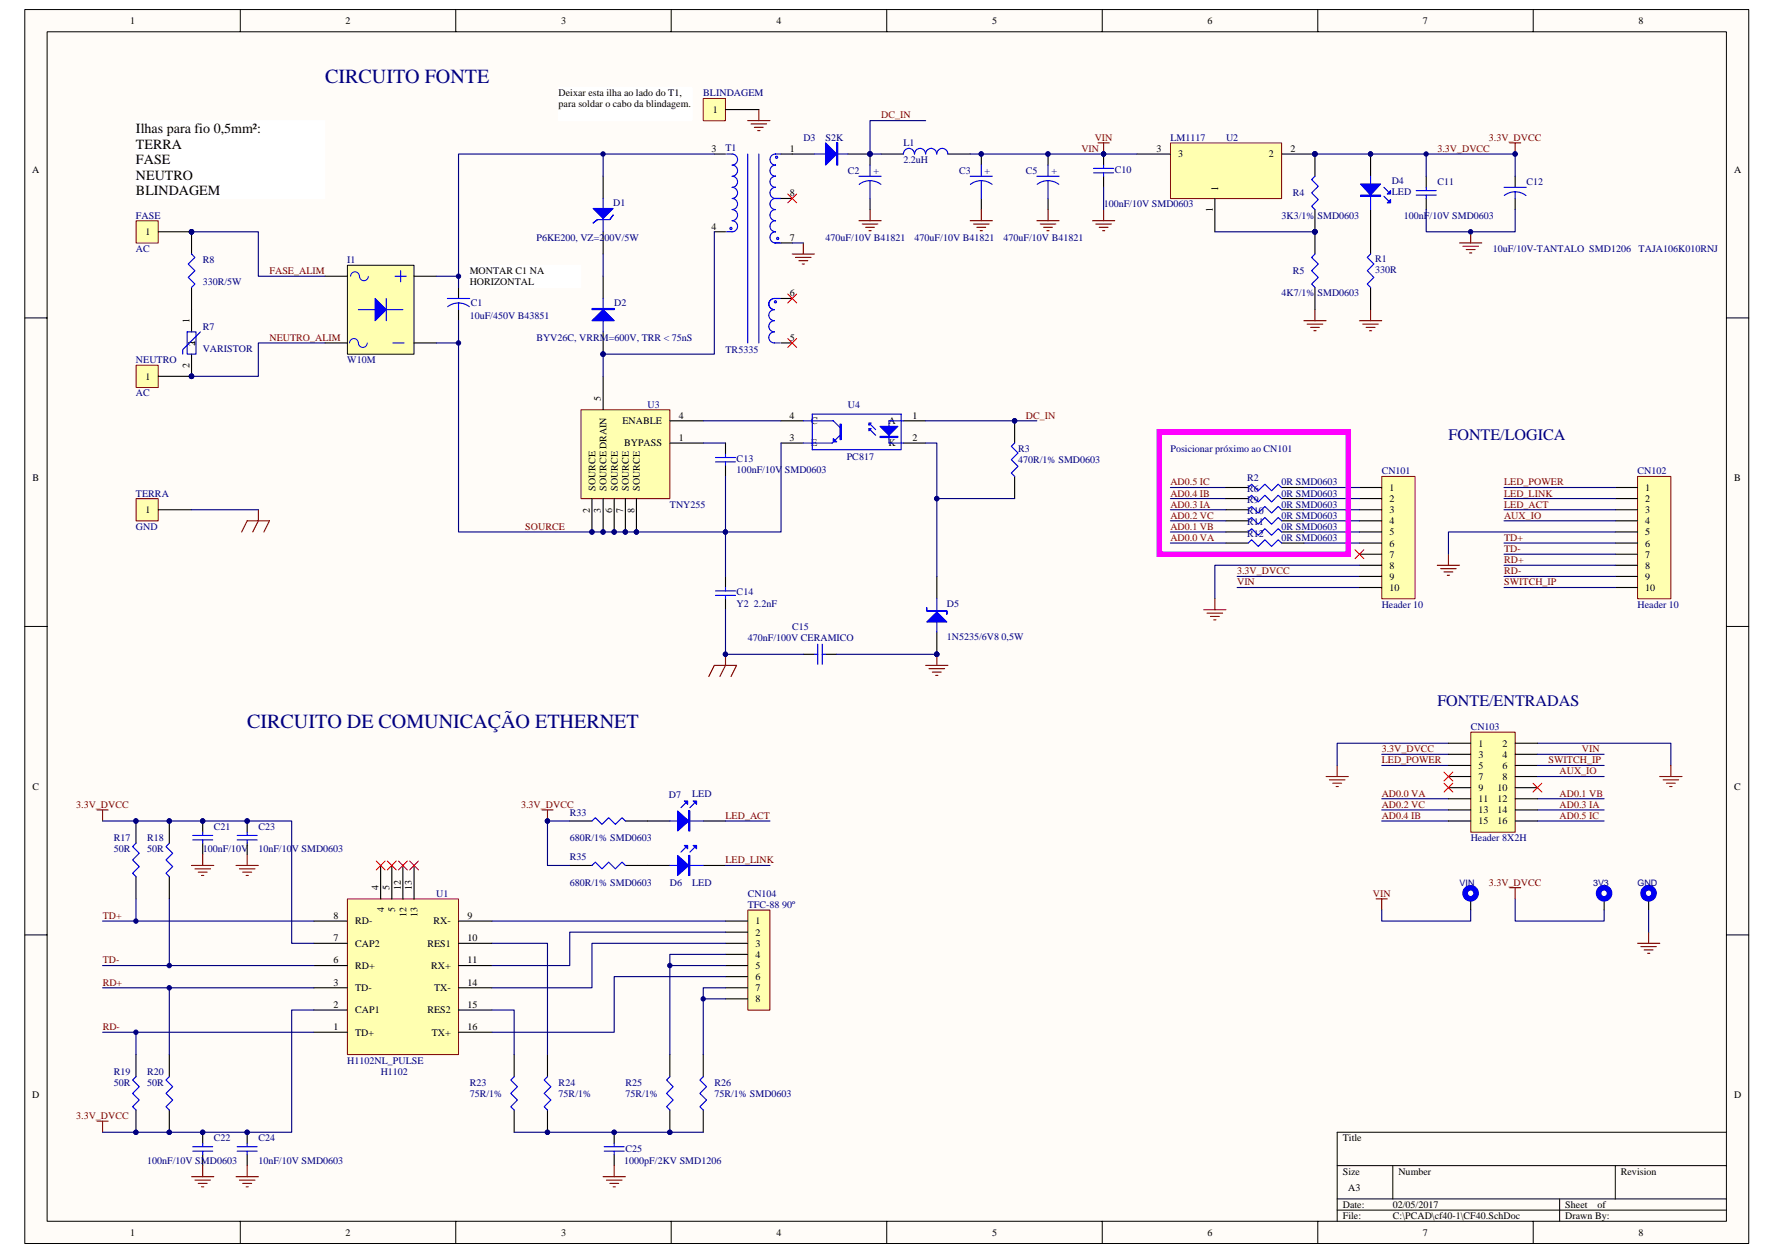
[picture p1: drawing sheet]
<svg xmlns="http://www.w3.org/2000/svg" width="420mm" height="297mm" viewBox="0 0 420 297" stroke-linecap="round" stroke-linejoin="round" font-family="sans-serif">
<path d="M5.9 2.3h408.5v292.5h-408.5z" fill="#fffcf8"/>
<path d="M5.9 2.3h408.5v292.5h-408.5z" fill="none" stroke="#000" stroke-width=".24"/>
<path d="M11.2 7.6h397.9v281.9h-397.9z" fill="#fffcf8"/>
<g fill="none" stroke="#000" stroke-width=".24">
<path d="M11.2 7.5h397.9v282h-397.9zM56.9 2.2v5.3M108 2.2v5.3M159.1 2.2v5.3M210.1 2.2v5.3M261.2 2.2v5.3M312.3 2.2v5.3M363.3 2.2v5.3M5.9 75.4h5.2M409.1 75.4h5.3M5.9 148.5h5.2M409.1 148.5h5.3"/>
<path d="M5.9 221.6h5.2M409.1 221.6h5.3M316.9 276.3h92.2M330.1 276.3v7.9M382.8 276.3v7.9M409.1 268.4h-92.2v21.1M56.9 289.5v5.3M108 289.5v5.3M159.1 289.5v5.3M210.1 289.5v5.3M261.2 289.5v5.3M312.3 289.5v5.3"/>
<path d="M316.9 284.2h92.2M316.9 286.9h92.2M363.3 289.5v5.3M369.6 284.2v5.3"/>
</g>
<path d="M137.7 97.2h21v21h-21z" fill="#ffffb0"/>
<path d="M137.7 97.1h21v21.1h-21z" fill="none" stroke="#800000" stroke-width=".24"/>
<path d="M142.9 41.8v5.3M142.9 54.9v5.3M142.9 89.2v7.9M158.7 99.8h8M140.3 118.2v7.9M142.9 118.2v7.9M145.6 118.2v7.9M148.2 118.2v7.9M150.8 118.2v7.9M158.7 105h8" fill="none" stroke="#000" stroke-width=".26"/>
<g fill="#000080" stroke="#000080" stroke-width=".24">
<circle cx="140.3" cy="126.1" r=".52"/>
<circle cx="142.9" cy="126.1" r=".52"/>
<circle cx="145.5" cy="126.1" r=".52"/>
<circle cx="148.2" cy="126.1" r=".53"/>
<circle cx="150.8" cy="126.1" r=".52"/>
</g>
<path d="M142.9 47.1v7.8" fill="none" stroke="#00f" stroke-width=".26"/>
<path d="M140.6 49.4h4.7l-2.4 2.4z" fill="#00f"/>
<path d="M140.6 49.4h4.7l-2.4 2.4zM140.6 52.9l1-.9h2.9l.8-1-.8 1h-2.9zM140.3 73.1h5.3v.3h-5.3zM142.9 70.8v7.9" fill="none" stroke="#00f" stroke-width=".26"/>
<path d="M142.9 65.5v5.3M142.9 78.7v5.2" fill="none" stroke="#000" stroke-width=".26"/>
<circle cx="142.9" cy="83.9" r=".52" fill="#000080" stroke="#000080" stroke-width=".24"/>
<path d="M140.3 73.3h5.3" fill="none" stroke="#00f" stroke-width=".28"/>
<path d="M140.3 76l2.6-2.6 2.7 2.6z" fill="#00f"/>
<path d="M177.2 36.5v44.8M179.8 36.5v44.8M106 70.8h5.3M106.1 72.7l1.2-.7 1.3-.2 1.4 .2 1.2 .7M108.7 71.8v1.6M140.3 76l2.6-2.6 2.7 2.6zM169.6 109.5h4.7M169.6 108.5h4.7M171.9 107.7v.8M171.9 109.5v.8" fill="none" stroke="#00f" stroke-width=".26"/>
<circle cx="142.9" cy="83.9" r=".52" fill="#000080" stroke="#000080" stroke-width=".24"/>
<path d="M142.9 60.2v5.3" fill="none" stroke="#000080" stroke-width=".26"/>
<path d="M108.7 68.1v2.7M108.7 73.4v2.6M171.9 105v2.7M171.9 110.3v2.6" fill="none" stroke="#000" stroke-width=".26"/>
<circle cx="173.2" cy="54.2" r=".26" fill="#c0c0c0" stroke="#00f" stroke-width=".26"/>
<path d="M172.2 36.5h1.3a1.31 1.31 0 0 1 1.3 1.3 1.31 1.31 0 0 1-1.3 1.3 1.32 1.32 0 0 1 1.3 1.4 1.32 1.32 0 0 1-1.3 1.3 1.31 1.31 0 0 1 1.3 1.3 1.31 1.31 0 0 1-1.3 1.3 1.32 1.32 0 0 1 1.3 1.3 1.32 1.32 0 0 1-1.3 1.4 1.31 1.31 0 0 1 1.3 1.3 1.31 1.31 0 0 1-1.3 1.3 1.32 1.32 0 0 1 1.3 1.3 1.32 1.32 0 0 1-1.3 1.3 1.31 1.31 0 0 1 1.3 1.3 1.31 1.31 0 0 1-1.3 1.3h-1.3" fill="none" stroke="#00f" stroke-width=".26"/>
<circle cx="184" cy="37.3" r=".26" fill="#c0c0c0" stroke="#00f" stroke-width=".26"/>
<path d="M185.1 36.5h-1.3a1.31 1.31 0 0 0-1.3 1.3 1.31 1.31 0 0 0 1.3 1.3 1.32 1.32 0 0 0-1.3 1.4 1.32 1.32 0 0 0 1.3 1.3 1.31 1.31 0 0 0-1.3 1.3 1.31 1.31 0 0 0 1.3 1.3 1.32 1.32 0 0 0-1.3 1.3 1.32 1.32 0 0 0 1.3 1.4M185.1 47.1h-1.3h1.3" fill="none" stroke="#00f" stroke-width=".26"/>
<circle cx="183.8" cy="71.5" r=".25" fill="#c0c0c0" stroke="#00f" stroke-width=".26"/>
<path d="M183.5 70.8a1.32 1.32 0 0 0-1.3 1.3 1.32 1.32 0 0 0 1.3 1.3 1.31 1.31 0 0 0-1.3 1.3 1.31 1.31 0 0 0 1.3 1.3 1.32 1.32 0 0 0-1.3 1.4 1.32 1.32 0 0 0 1.3 1.3 1.31 1.31 0 0 0-1.3 1.3 1.31 1.31 0 0 0 1.3 1.3M183.5 81.3h1.3" fill="none" stroke="#00f" stroke-width=".26"/>
<circle cx="184.3" cy="56.5" r=".26" fill="#c0c0c0" stroke="#00f" stroke-width=".26"/>
<g fill="none" stroke="#00f" stroke-width=".26">
<path d="M183.5 57.6h1.6M185.1 47.1h-1.3a1.31 1.31 0 0 0-1.3 1.3 1.31 1.31 0 0 0 1.3 1.3 1.32 1.32 0 0 0-1.3 1.3 1.32 1.32 0 0 0 1.3 1.3 1.31 1.31 0 0 0-1.3 1.3 1.31 1.31 0 0 0 1.3 1.3 1.32 1.32 0 0 0-1.3 1.4 1.32 1.32 0 0 0 1.3 1.3M183.5 70.8h1.6M183.5 70.8a1.32 1.32 0 0 0-1.3 1.3 1.32 1.32 0 0 0 1.3 1.3M190.4 99.8h7.1l1.6 1.5M192.5 98.2h21.1v8.4h-21.1zM214.1 99.8h-3.4v5.2h3.4M199.1 103.2l-1.9 1.8h-6.8M205.9 101.6l1.6 1.6M205.9 100.3l1.6 1.6M240.4 105l-.7 .8 1.5 1.6-1.5 1.6 1.5 1.6-1.5 1.5 .7 .8M171.9 139.3v.8"/>
<path d="M169.6 140.1h4.7M169.6 141.1h4.7M171.9 141.1v.8M193 155.1h.8M193.8 152.7v4.8M194.8 155.1h.8M194.8 152.7v4.8"/>
</g>
<g fill="none" stroke="#000" stroke-width=".26">
<path d="M169.3 36.5h2.6M185.1 36.5h2.6M169.3 54.9h2.6M185.1 47.1h2.6M185.1 57.6h2.6M185.1 70.8h2.6M185.1 99.8h5.3M185.1 81.3h2.6M214.1 99.8h5.3M240.4 99.8v5.2M185.1 105h5.3M214.1 105h5.3"/>
<path d="M240.4 112.9v5.3M171.9 136.7v2.6M171.9 141.9v2.6M190.4 155.1h2.6M195.6 155.1h2.7"/>
</g>
<path d="M187.7 57.6h2.7M166.7 99.8h18.4M171.9 144.5v10.6h18.5" fill="none" stroke="#000080" stroke-width=".26"/>
<g fill="none" stroke="#800000" stroke-width=".26">
<path d="M260.2 33.9h2.7M261.5 33.9v2.6M190.4 57.6v2.6M187.7 60.2h5.3M188.5 61h3.7M189.3 61.8h2.1M190.1 62.6h.5M171.9 155.1v2.6l-1.3 2.7M219.4 157.7h5.2M220.1 158.5h3.7M220.9 159.3h2.1M222 155.1v2.6"/>
<path d="M168 160.4l1.3-2.7h5.3l-1.4 2.7M221.7 160.1h.6"/>
</g>
<g fill="#000080" stroke="#000080" stroke-width=".24">
<circle cx="222" cy="155.1" r=".51"/>
<circle cx="171.9" cy="155.1" r=".51"/>
<circle cx="240.4" cy="99.8" r=".52"/>
<circle cx="261.5" cy="36.5" r=".52"/>
</g>
<path d="M208.5 101.1h4.3l-2.1 2.1z" fill="#00f"/>
<path d="M208.5 103.4h4.3v.3h-4.3zM208.5 101.1h4.3l-2.1 2.1z" fill="none" stroke="#00f" stroke-width=".26"/>
<path d="M208.5 103.6h4.3" fill="none" stroke="#00f" stroke-width=".28"/>
<path d="M205.9 100.3h.5l-.5 .5z" fill="#00f"/>
<path d="M205.9 100.3h.5l-.5 .5z" fill="none" stroke="#00f" stroke-width=".26"/>
<path d="M205.9 101.6h.5l-.5 .5z" fill="#00f"/>
<path d="M199.1 100.5h.2v3.7h-.2zM205.9 101.6h.5l-.5 .5z" fill="none" stroke="#00f" stroke-width=".26"/>
<path d="M199.2 100.5v3.7" fill="none" stroke="#00f" stroke-width=".28"/>
<path d="M197.5 104l.8 .8h-.8z" fill="#00f"/>
<path d="M219.3 36.5a1.32 1.32 0 0 0-1.3-1.3 1.32 1.32 0 0 0-1.3 1.3 1.32 1.32 0 0 0-1.3-1.3 1.32 1.32 0 0 0-1.3 1.3M224.6 36.5a1.32 1.32 0 0 0-1.3-1.3 1.32 1.32 0 0 0-1.3 1.3 1.32 1.32 0 0 0-1.3-1.3 1.32 1.32 0 0 0-1.3 1.3M232.5 39.1v2.7M229.9 41.8h5.3M230 43.7l1.2-.6 1.3-.3 1.4 .3 1.2 .6M232.5 42.8v4.3M197.5 104l.8 .8h-.8z" fill="none" stroke="#00f" stroke-width=".26"/>
<path d="M208.8 36.5h5.3M224.6 36.5h5.3M232.5 36.5v2.6M232.5 47.1v2.6" fill="none" stroke="#000" stroke-width=".26"/>
<circle cx="232.5" cy="36.5" r=".51" fill="#000080" stroke="#000080" stroke-width=".24"/>
<path d="M229.9 52.3h5.3M230.7 53.1h3.7M231.5 53.9h2.1M232.3 54.7h.5M232.5 49.7v2.6" fill="none" stroke="#800000" stroke-width=".26"/>
<path d="M277.4 33.9h26.3v13.2h-26.3z" fill="#ffffb0"/>
<path d="M277.4 33.9h26.3v13.2h-26.3z" fill="none" stroke="#800000" stroke-width=".24"/>
<g fill="none" stroke="#000" stroke-width=".26">
<path d="M261.5 36.5v2.6M269.4 36.5h8M303.7 36.5h7.9v5.3M45.4 54.9v5.3M261.5 41.8v2.6M287.9 47.1v7.8M311.6 49.7v10.5M338 41.8v2.6M338 47.1v2.6M359.1 41.8v2.6M359.1 47.1v2.6M45.4 68.1v10.6"/>
<path d="M311.6 68.1v5.3M45.4 83.9v5.3"/>
</g>
<g fill="#000080" stroke="#000080" stroke-width=".24">
<circle cx="311.6" cy="36.5" r=".52"/>
<circle cx="261.5" cy="36.5" r=".52"/>
<circle cx="311.6" cy="54.9" r=".52"/>
<circle cx="338" cy="36.5" r=".51"/>
<circle cx="359" cy="36.5" r=".51"/>
<circle cx="45.4" cy="54.9" r=".52"/>
<circle cx="45.4" cy="89.2" r=".52"/>
<circle cx="142.9" cy="83.9" r=".52"/>
<circle cx="142.9" cy="36.5" r=".51"/>
<circle cx="222" cy="118.2" r=".52"/>
</g>
<g fill="none" stroke="#00f" stroke-width=".26">
<path d="M259.2 39.9h4.7M261.5 39.1v.8M259.2 41h4.7M261.5 41v.8M311.6 41.8l-.8 .8 1.6 1.6-1.6 1.5 1.6 1.6-1.6 1.6 .8 .8M335.6 46.2h4.7M335.6 45.2h4.7M338 44.4v.8M338 46.2v.9M356.4 44.4h5.3M356.5 46.3l1.2-.6 1.4-.2 1.3 .2 1.2 .7M359.1 45.5v1.6"/>
<path d="M44.4 78.7h2v5.2h-2zM45.4 60.2l.8 .8-1.6 1.6 1.6 1.6-1.6 1.6 1.6 1.5-.8 .8M47.5 78.7l-4.2 4.2v1M311.6 60.2l-.8 .8 1.6 1.6-1.6 1.6 1.6 1.6-1.6 1.5 .8 .8"/>
</g>
<path d="M142.9 36.5v5.3M169.3 36.5h-60.6v31.6M338 36.5v5.3M169.3 54.9v29h-26.4v5.3M287.9 54.9h23.7M338 49.7v5.2h21.1v-5.2M219.4 99.8h26.3M219.4 105h2.6v13.2h18.4" fill="none" stroke="#000080" stroke-width=".26"/>
<path d="M177.2 28.6h5.3M178 29.4h3.7M178.8 30.2h2.1M179.6 31h.5M179.8 26v2.6M357.7 33.9h2.7M359.1 33.9v2.6M309 76h5.3M309.8 76.8h3.7M310.6 77.6h2.1M311.4 78.4h.5M311.6 73.4v2.6" fill="none" stroke="#800000" stroke-width=".26"/>
<path d="M132.4 20.7h31.6v7.9h-31.6z" fill="#fff"/>
<path d="M132.4 20.7h31.6v7.9h-31.6z" fill="none" stroke="#fff" stroke-width=".24"/>
<path d="M82.3 62.9h15.8v21.1h-15.8z" fill="#ffffb0"/>
<path d="M82.3 62.9h15.8v21.1h-15.8z" fill="none" stroke="#000" stroke-width=".24"/>
<path d="M77 65.5h5.3M98.1 65.5h5.3M77 81.3h5.3M98.1 81.3h5.3" fill="none" stroke="#000" stroke-width=".26"/>
<path d="M83.1 65.5a1.04 1.04 0 0 1 1-1.1 1.04 1.04 0 0 1 1.1 1.1 1.06 1.06 0 0 0 1 1 1.06 1.06 0 0 0 1.1-1M82.8 81.3a1.04 1.04 0 0 1 1.1-1 1.04 1.04 0 0 1 1 1M84.9 81.3a1.05 1.05 0 0 0 1.1 1.1 1.05 1.05 0 0 0 1-1.1" fill="none" stroke="#00f" stroke-width=".24"/>
<path d="M93.6 65.5h2.7M94.9 64.2v2.6M93.1 81.3h2.6" fill="none" stroke="#00f" stroke-width=".26"/>
<path d="M88.9 70.8l2.6 2.6-2.6 2.6z" fill="#00f"/>
<path d="M206.2 39.1v2.7M203.5 41.8h5.3M203.6 43.7l1.2-.6 1.4-.3 1.3 .3 1.3 .6M206.2 42.8v4.3M84.9 73.4h4M88.9 70.8l2.6 2.6-2.6 2.6zM91.5 70.8v5.2M91.5 73.4h4" fill="none" stroke="#00f" stroke-width=".26"/>
<path d="M103.4 65.5h5.3M103.4 81.3h5.3" fill="none" stroke="#000080" stroke-width=".26"/>
<g fill="#000080" stroke="#000080" stroke-width=".24">
<circle cx="108.6" cy="65.5" r=".53"/>
<circle cx="108.6" cy="81.3" r=".52"/>
<circle cx="206.2" cy="36.5" r=".52"/>
</g>
<path d="M203.5 52.3h5.3M204.3 53.1h3.7M205.1 53.9h2.1M205.9 54.7h.5M206.2 49.7v2.6" fill="none" stroke="#800000" stroke-width=".26"/>
<path d="M206.2 36.5v2.6M206.2 47.1v2.6" fill="none" stroke="#000" stroke-width=".26"/>
<path d="M32.3 52.4h5.2v5.2h-5.2z" fill="#ffffb0"/>
<path d="M32.2 52.3h5.3v5.3h-5.3z" fill="none" stroke="#800000" stroke-width=".24"/>
<path d="M37.5 54.9h7.9" fill="none" stroke="#000" stroke-width=".26"/>
<circle cx="45.4" cy="54.9" r=".52" fill="#000080" stroke="#000080" stroke-width=".24"/>
<path d="M32.3 86.6h5.2v5.3h-5.2z" fill="#ffffb0"/>
<path d="M32.2 86.6h5.3v5.3h-5.3z" fill="none" stroke="#800000" stroke-width=".24"/>
<path d="M37.5 89.2h7.9" fill="none" stroke="#000" stroke-width=".26"/>
<circle cx="45.4" cy="89.2" r=".52" fill="#000080" stroke="#000080" stroke-width=".24"/>
<path d="M32.3 118.2h5.2v5.3h-5.2z" fill="#ffffb0"/>
<path d="M32.2 118.2h5.3v5.3h-5.3z" fill="none" stroke="#800000" stroke-width=".24"/>
<path d="M37.5 120.8h7.9" fill="none" stroke="#000" stroke-width=".26"/>
<path d="M57.3 126.1l1.3-2.6h5.2l-1.3 2.6M61.2 120.8v2.7l-1.3 2.6" fill="none" stroke="#800000" stroke-width=".26"/>
<path d="M45.4 120.8h15.8" fill="none" stroke="#000080" stroke-width=".26"/>
<path d="M166.7 23.4h5.2v5.2h-5.2z" fill="#ffffb0"/>
<path d="M166.7 23.3h5.2v5.3h-5.2z" fill="none" stroke="#800000" stroke-width=".24"/>
<path d="M171.9 26h7.9" fill="none" stroke="#000" stroke-width=".26"/>
<path d="M77 81.3h-15.8v7.9h-15.8" fill="none" stroke="#000080" stroke-width=".26"/>
<circle cx="45.4" cy="89.2" r=".52" fill="#000080" stroke="#000080" stroke-width=".24"/>
<path d="M111.3 62.9h26.3v5.3h-26.3z" fill="#fff"/>
<path d="M111.3 62.9h26.3v5.3h-26.3z" fill="none" stroke="#fff" stroke-width=".24"/>
<path d="M32.3 28.6h44.7v18.5h-44.7z" fill="#fff"/>
<path d="M32.2 28.6h44.8v18.5h-44.8z" fill="none" stroke="#fff" stroke-width=".24"/>
<path d="M186.7 46l2.1 2.1M188.8 46l-2.1 2.1" fill="none" stroke="#f00" stroke-width=".24"/>
<path d="M311.6 36.5h47.5v5.3" fill="none" stroke="#000080" stroke-width=".26"/>
<g fill="#000080" stroke="#000080" stroke-width=".24">
<circle cx="311.6" cy="36.5" r=".52"/>
<circle cx="359" cy="36.5" r=".51"/>
<circle cx="206.2" cy="36.5" r=".52"/>
</g>
<path d="M187.7 36.5h5.3M200.9 36.5h5.3" fill="none" stroke="#000" stroke-width=".26"/>
<path d="M193 36.5h7.9M198.3 33.9h.2v5.2h-.2z" fill="none" stroke="#00f" stroke-width=".26"/>
<path d="M198.4 33.9v5.2" fill="none" stroke="#00f" stroke-width=".25"/>
<path d="M195.6 33.9l2.7 2.6-2.7 2.6z" fill="#00f"/>
<path d="M195.6 33.9l2.7 2.6-2.7 2.6zM219.6 144v.8h4.8v.8v-.8h-4.8zM222 141.9v7.9" fill="none" stroke="#00f" stroke-width=".26"/>
<g fill="#000080" stroke="#000080" stroke-width=".24">
<circle cx="206.2" cy="36.5" r=".52"/>
<circle cx="45.4" cy="54.9" r=".52"/>
<circle cx="348.5" cy="54.9" r=".52"/>
<circle cx="171.9" cy="126.1" r=".52"/>
<circle cx="222" cy="155.1" r=".51"/>
</g>
<path d="M45.4 54.9h15.8v10.6h15.8M261.5 44.4v5.3M108.7 76v50.1h63.2v10.6M166.7 105h5.2M185.1 105v21.1h-13.2v-13.2" fill="none" stroke="#000080" stroke-width=".26"/>
<path d="M258.9 52.3h5.3M259.7 53.1h3.7M260.5 53.9h2.1M261.3 54.7h.5M261.5 49.7v2.6M345.9 57.6h5.2M346.7 58.4h3.7M347.5 59.2h2.1M348.2 60h.6M348.5 54.9v2.7" fill="none" stroke="#800000" stroke-width=".26"/>
<path d="M222 136.7v5.2M222 149.8v5.3" fill="none" stroke="#000" stroke-width=".26"/>
<path d="M219.6 147.4l2.4-2.3 2.4 2.3z" fill="#00f"/>
<path d="M219.6 147.4l2.4-2.3 2.4 2.3z" fill="none" stroke="#00f" stroke-width=".26"/>
<circle cx="222" cy="155.1" r=".51" fill="#000080" stroke="#000080" stroke-width=".24"/>
<path d="M198.3 155.1h23.7" fill="none" stroke="#000080" stroke-width=".26"/>
<path d="M82.3 213.1h26.4v36.9h-26.4z" fill="#ffffb0"/>
<path d="M82.3 213.1h26.4v36.9h-26.4z" fill="none" stroke="#800000" stroke-width=".24"/>
<g fill="none" stroke="#000" stroke-width=".26">
<path d="M74.4 218.4h7.9M90.2 205.2v7.9M92.8 205.2v7.9M95.5 205.2v7.9M98.1 205.2v7.9M108.7 218.4h7.9M74.4 223.6h7.9M74.4 228.9h7.9M74.4 234.2h7.9M74.4 239.4h7.9M108.7 223.6h7.9M108.7 228.9h7.9"/>
<path d="M108.7 234.2h7.9M108.7 239.4h7.9M74.4 244.7h7.9M108.7 244.7h7.9"/>
</g>
<path d="M177.2 215.8h5.2v23.7h-5.2z" fill="#ffffb0"/>
<path d="M177.2 215.7h5.2v23.8h-5.2z" fill="none" stroke="#800000" stroke-width=".24"/>
<g fill="none" stroke="#000" stroke-width=".26">
<path d="M32.2 194.6v5.3M40.1 194.6v5.3M48 194.6v2.7M48 199.9v2.6M58.6 194.6v2.7M58.6 199.9v2.6M32.2 207.8v5.3M40.1 207.8v5.3M171.9 218.4h5.3M171.9 221h5.3M171.9 223.6h5.3M171.9 226.3h5.3"/>
<path d="M171.9 228.9h5.3M171.9 231.5h5.3M171.9 234.2h5.3M171.9 236.8h5.3M32.2 250v5.2M40.1 250v5.2M121.8 250v5.2M129.7 250v5.2M158.7 250v5.2M166.7 250v5.2M32.2 263.1v5.3M40.1 263.1v5.3"/>
<path d="M48 268.4v2.7M48 273.7v2.6M58.6 268.4v2.7M58.6 273.7v2.6M121.8 263.1v5.3M129.7 263.1v5.3M145.6 268.4v2.7M145.6 273.7v2.6M158.7 263.1v5.3M166.7 263.1v5.3"/>
</g>
<g fill="none" stroke="#000080" stroke-width=".26">
<path d="M327.4 178.8h15.8M343.2 176.2h-26.3v5.3M364.3 176.2h31.7v5.3M24.3 194.6h44.8v29h5.3M327.4 181.5h15.8M327.4 189.4h15.8M327.4 192h15.8M327.4 194.6h15.8M364.3 189.4h15.8M364.3 192h15.8M364.3 194.6h15.8M24.3 218.4h50.1"/>
<path d="M32.2 213.1v5.3M40.1 213.1v15.8M116.6 218.4h55.3M24.3 228.9h50.1M24.3 234.2h50.1M40.1 234.2v15.8M74.4 239.4h-5.3v29h-44.8M116.6 239.4h5.2v10.6M116.6 223.6h13.1v26.4M158.7 228.9h13.2M166.7 236.8h5.2M171.9 221h-36.9v7.9h-18.4"/>
<path d="M171.9 223.6h-31.6v10.6h-23.7M171.9 231.5h-26.3v13.2h-29M171.9 234.2h-5.2v15.8M171.9 226.3h-13.2v23.7M24.3 244.7h50.1M32.2 244.7v5.3M121.8 268.4h44.9"/>
</g>
<g fill="none" stroke="#00f" stroke-width=".26">
<path d="M32.2 199.9l-.8 .8 1.6 1.6-1.6 1.6 1.6 1.5-1.6 1.6 .8 .8M40.1 199.9l-.8 .8 1.6 1.6-1.6 1.6 1.6 1.5-1.6 1.6 .8 .8M45.7 199.1h4.7M45.7 198.1h4.7M48 197.3v.8M48 199.1v.8M56.2 199.1h4.7M56.2 198.1h4.7M58.6 197.3v.8M58.6 199.1v.8M32.2 255.2l-.8 .8 1.6 1.6-1.6 1.6 1.6 1.6-1.6 1.6 .8 .7M40.1 255.2l-.8 .8 1.6 1.6-1.6 1.6 1.6 1.6-1.6 1.6 .8 .7"/>
<path d="M121.8 255.2l-.8 .8 1.6 1.6-1.6 1.6 1.6 1.6-1.6 1.6 .8 .7M129.7 255.2l-.7 .8 1.5 1.6-1.5 1.6 1.5 1.6-1.5 1.6 .7 .7M158.7 255.2l-.7 .8 1.5 1.6-1.5 1.6 1.5 1.6-1.5 1.6 .7 .7M166.7 255.2l-.8 .8 1.5 1.6-1.5 1.6 1.5 1.6-1.5 1.6 .8 .7M45.7 272.9h4.7M45.7 271.8h4.7M48 271.1v.7M48 272.9v.8M56.2 272.9h4.7M56.2 271.8h4.7M58.6 271.1v.7M58.6 272.9v.8"/>
<path d="M143.2 272.9h4.7M143.2 271.8h4.7M145.6 271.1v.7M145.6 272.9v.8"/>
</g>
<g fill="#000080" stroke="#000080" stroke-width=".24">
<circle cx="129.7" cy="268.4" r=".52"/>
<circle cx="158.7" cy="268.4" r=".52"/>
<circle cx="158.7" cy="228.9" r=".53"/>
<circle cx="166.6" cy="236.8" r=".52"/>
<circle cx="145.5" cy="268.4" r=".52"/>
<circle cx="58.6" cy="268.4" r=".52"/>
<circle cx="48" cy="194.6" r=".53"/>
<circle cx="48" cy="268.4" r=".52"/>
<circle cx="32.2" cy="194.6" r=".52"/>
<circle cx="40.1" cy="194.6" r=".52"/>
<circle cx="32.2" cy="268.4" r=".51"/>
<circle cx="40.1" cy="268.4" r=".52"/>
<circle cx="40.1" cy="228.9" r=".52"/>
<circle cx="40.1" cy="234.2" r=".52"/>
<circle cx="32.2" cy="218.4" r=".52"/>
<circle cx="32.2" cy="244.7" r=".52"/>
<circle cx="58.6" cy="194.6" r=".53"/>
</g>
<g fill="none" stroke="#800000" stroke-width=".26">
<path d="M23 192h2.6M24.3 192v2.6M314.3 184.1h5.2M315 184.9h3.7M315.8 185.7h2.1M316.6 186.5h.6M316.9 181.5v2.6M45.4 205.2h5.3M46.2 206h3.7M47 206.8h2.1M47.8 207.5h.5M48 202.5v2.7"/>
<path d="M55.9 205.2h5.3M56.7 206h3.7M57.5 206.8h2.1M58.3 207.5h.5M58.6 202.5v2.7M23 265.8h2.6M24.3 265.8v2.6M45.4 279h5.3M46.2 279.8h3.7M48 276.3v2.7M55.9 279h5.3M56.7 279.8h3.7"/>
<path d="M58.6 276.3v2.7M142.9 279h5.3M143.7 279.8h3.7M145.6 276.3v2.7M47 280.5h2.1M47.8 281.3h.5M57.5 280.5h2.1M58.3 281.3h.5M144.5 280.5h2.1M145.3 281.3h.5"/>
</g>
<path d="M89.2 204.1l2.1 2.1M91.3 204.1l-2.1 2.1M91.8 204.1l2.1 2.1M93.9 204.1l-2.1 2.1M94.4 204.1l2.1 2.1M96.5 204.1l-2.1 2.1M97.1 204.1l2.1 2.1M99.2 204.1l-2.1 2.1" fill="none" stroke="#f00" stroke-width=".24"/>
<path d="M348.6 173.6h10.5v23.7h-10.5z" fill="#ffffb0"/>
<path d="M348.5 173.6h10.6v23.7h-10.6z" fill="none" stroke="#800000" stroke-width=".24"/>
<g fill="none" stroke="#000" stroke-width=".26">
<path d="M343.2 176.2h5.3M343.2 178.8h5.3M359.1 176.2h5.2M359.1 178.8h5.2M135 194.6h5.3M148.2 194.6h10.5M166.7 194.6h5.2M343.2 181.5h5.3M343.2 184.1h5.3M343.2 186.7h5.3M343.2 189.4h5.3M343.2 192h5.3"/>
<path d="M343.2 194.6h5.3M359.1 181.5h5.2M359.1 184.1h5.2M359.1 186.7h5.2M359.1 189.4h5.2M359.1 192h5.2M359.1 194.6h5.2M135 205.2h5.3M148.2 205.2h5.3"/>
</g>
<path d="M140.3 194.6l.8-.8 1.6 1.6 1.5-1.6 1.6 1.6 1.6-1.6 .8 .8M158.7 194.6h8M162.4 190.4l-1 1.1M164.5 190.4l-1 1.1M140.3 205.2l.8-.8 1.6 1.6 1.5-1.6 1.6 1.6 1.6-1.6 .8 .8" fill="none" stroke="#00f" stroke-width=".26"/>
<path d="M160.6 192.3l2.6 2.3-2.6 2.4z" fill="#00f"/>
<path d="M160.6 192.3l2.6 2.3-2.6 2.4zM163.2 192.3h.3v4.7h-.3z" fill="none" stroke="#00f" stroke-width=".26"/>
<path d="M163.4 192.3v4.7" fill="none" stroke="#00f" stroke-width=".25"/>
<path d="M164.3 189.9h.8v.8z" fill="#00f"/>
<path d="M164.3 189.9h.8v.8z" fill="none" stroke="#00f" stroke-width=".26"/>
<path d="M162.2 189.9h.8v.8z" fill="#00f"/>
<path d="M162.2 189.9h.8v.8zM158.7 205.2h8M162.4 201l-1 1M164.5 201l-1 1" fill="none" stroke="#00f" stroke-width=".26"/>
<path d="M153.5 205.2h5.2M166.7 205.2h5.2" fill="none" stroke="#000" stroke-width=".26"/>
<path d="M160.6 202.8l2.6 2.4-2.6 2.3z" fill="#00f"/>
<path d="M160.6 202.8l2.6 2.4-2.6 2.3zM163.2 202.8h.3v4.7h-.3z" fill="none" stroke="#00f" stroke-width=".26"/>
<path d="M163.4 202.8v4.7" fill="none" stroke="#00f" stroke-width=".25"/>
<path d="M164.3 200.4h.8v.8z" fill="#00f"/>
<path d="M164.3 200.4h.8v.8z" fill="none" stroke="#00f" stroke-width=".26"/>
<path d="M162.2 200.4h.8v.8z" fill="#00f"/>
<path d="M248.4 39.1v2.7M245.7 41.8h5.3M245.8 43.7l1.2-.6 1.3-.3 1.4 .3 1.2 .6M248.4 42.8v4.3M324.8 41.8v7.9M327.9 46.5l1.1 1.1M327.9 44.4l1.1 1.1M324.8 60.2l-.8 .8 1.6 1.6-1.6 1.6 1.6 1.6-1.6 1.5 .8 .8M162.2 200.4h.8v.8z" fill="none" stroke="#00f" stroke-width=".26"/>
<path d="M219.4 28.6h-13.2v7.9h2.6M229.9 36.5h39.5M222 118.2v18.5M135 194.6h-5.3v10.6h5.3M171.9 194.6h10.6M171.9 205.2h10.6M327.4 215.7v2.7h21.1v-2.7M359.1 213.1v5.3h21v-2.7M390.7 215.7v5.3" fill="none" stroke="#000080" stroke-width=".26"/>
<g fill="#000080" stroke="#000080" stroke-width=".24">
<circle cx="129.7" cy="194.6" r=".52"/>
<circle cx="206.2" cy="36.5" r=".52"/>
<circle cx="248.3" cy="36.5" r=".51"/>
<circle cx="222" cy="118.2" r=".52"/>
<circle cx="324.8" cy="36.5" r=".52"/>
</g>
<g fill="none" stroke="#800000" stroke-width=".26">
<path d="M245.7 52.3h5.3M246.5 53.1h3.7M247.3 53.9h2.1M248.1 54.7h.5M248.4 49.7v2.6M322.1 76h5.3M322.9 76.8h3.7M323.7 77.6h2.1M324.5 78.4h.5M324.8 73.4v2.6M128.4 192h2.7M129.7 192v2.6"/>
<path d="M326.1 213.1h2.6M327.4 213.1v2.6M357.7 210.4h2.7M359.1 210.4v2.7M388.1 223.6h5.2M388.8 224.4h3.7M389.6 225.2h2.1M390.4 226h.6M390.7 221v2.6"/>
</g>
<path d="M248.4 36.5v2.6M324.8 36.5v5.3M248.4 47.1v2.6M324.8 49.7v10.5M324.8 68.1v5.3M348.5 213.1v2.6M380.1 213.1v2.6M390.7 213.1v2.6" fill="none" stroke="#000" stroke-width=".26"/>
<g fill="none" stroke="#00f" stroke-width="1.3">
<circle cx="348.5" cy="211.8" r="1.32"/>
<circle cx="380.1" cy="211.8" r="1.32"/>
<circle cx="390.7" cy="211.8" r="1.31"/>
</g>
<path d="M322.4 43.6h4.8l-2.4 2.6z" fill="#00f"/>
<path d="M322.4 46.2h4.8v.3h-4.8zM322.4 43.6h4.8l-2.4 2.6z" fill="none" stroke="#00f" stroke-width=".26"/>
<path d="M322.4 46.4h4.8" fill="none" stroke="#00f" stroke-width=".28"/>
<path d="M328.7 48.1l.8-.8v.8z" fill="#00f"/>
<path d="M329.5 47.3v.8h-.8z" fill="none" stroke="#00f" stroke-width=".26"/>
<path d="M329.5 45.2v.8h-.8z" fill="#00f"/>
<path d="M329.5 45.2v.8h-.8z" fill="none" stroke="#00f" stroke-width=".26"/>
<circle cx="324.8" cy="36.5" r=".52" fill="#000080" stroke="#000080" stroke-width=".24"/>
<path d="M342.2 183l2.1 2.1M342.2 185.7l2.1 2.1M344.3 183l-2.1 2.1M344.3 185.7l-2.1 2.1" fill="none" stroke="#f00" stroke-width=".24"/>
<path d="M277.4 118.2h13.1M277.4 115.6h13.1M277.4 123.5h13.1M277.4 126.1h13.1M277.4 120.8h13.1M277.4 128.7h13.1M293.2 139.3h28.9M293.2 136.7h28.9" fill="none" stroke="#000080" stroke-width=".26"/>
<path d="M327.5 113h7.8v28.9h-7.8z" fill="#ffffb0"/>
<path d="M327.4 112.9h7.9v29h-7.9z" fill="none" stroke="#800000" stroke-width=".24"/>
<path d="M322.1 115.6h5.3M322.1 118.2h5.3M322.1 120.8h5.3M322.1 123.5h5.3M322.1 126.1h5.3M322.1 128.7h5.3M322.1 131.4h5.3M322.1 134h5.3M322.1 136.7h5.3M322.1 139.3h5.3" fill="none" stroke="#000" stroke-width=".26"/>
<path d="M388.1 113h7.9v28.9h-7.9z" fill="#ffffb0"/>
<path d="M388.1 112.9h7.9v29h-7.9z" fill="none" stroke="#800000" stroke-width=".24"/>
<g fill="none" stroke="#000" stroke-width=".26">
<path d="M290.5 115.6h5.3M290.5 118.2h5.3M303.7 115.6h5.3M303.7 118.2h5.3M382.8 115.6h5.3M382.8 118.2h5.3M290.5 120.8h5.3M290.5 123.5h5.3M290.5 126.1h5.3M290.5 128.7h5.3M303.7 120.8h5.3M303.7 123.5h5.3"/>
<path d="M303.7 126.1h5.3M303.7 128.7h5.3M382.8 120.8h5.3M382.8 123.5h5.3M382.8 126.1h5.3M382.8 128.7h5.3M382.8 131.4h5.3M382.8 134h5.3M382.8 136.7h5.3M382.8 139.3h5.3"/>
</g>
<g fill="none" stroke="#000080" stroke-width=".26">
<path d="M309 115.6h13.1M309 118.2h13.1M356.4 115.6h26.4M356.4 118.2h26.4M309 120.8h13.1M309 128.7h13.1M309 123.5h13.1M309 126.1h13.1M322.1 134h-34.2v7.9M356.4 123.5h26.4M356.4 120.8h26.4M356.4 131.4h26.4"/>
<path d="M356.4 134h26.4M356.4 136.7h26.4M356.4 128.7h26.4M356.4 139.3h26.4M382.8 126.1h-39.6v5.3M364.3 178.8h15.8M364.3 181.5h15.8M364.3 184.1h15.8"/>
</g>
<g fill="none" stroke="#800000" stroke-width=".26">
<path d="M340.6 134h5.3M341.4 134.8h3.7M342.2 135.6h2.1M343 136.4h.5M343.2 131.4v2.6M285.3 144.5h5.2M286 145.4h3.7M286.8 146.1h2.1M287.6 146.9h.6M287.9 141.9v2.6M393.3 184.1h5.3M394.1 184.9h3.7"/>
<path d="M394.9 185.7h2.1M395.7 186.5h.5M396 181.5v2.6"/>
</g>
<path d="M186.7 69.7l2.1 2.1M188.8 69.7l-2.1 2.1M186.7 80.2l2.1 2.2M188.8 80.2l-2.1 2.2M321.1 130.3l2.1 2.1M323.2 130.3l-2.1 2.1M363.3 185.7l2.1 2.1M365.4 185.7l-2.1 2.1" fill="none" stroke="#f00" stroke-width=".24"/>
<path d="M295.8 115.6l.8-.8 1.6 1.6 1.6-1.6 1.5 1.6 1.6-1.6 .8 .8M295.8 118.2l.8-.8 1.6 1.6 1.6-1.6 1.5 1.6 1.6-1.6 .8 .8M295.8 120.8l.8-.7 1.6 1.5 1.6-1.5 1.5 1.5 1.6-1.5 .8 .7M295.8 123.5l.8-.8 1.6 1.6 1.6-1.6 1.5 1.6 1.6-1.6 .8 .8M295.8 126.1l.8-.8 1.6 1.6 1.6-1.6 1.5 1.6 1.6-1.6 .8 .8M295.8 128.7l.8-.7 1.6 1.5 1.6-1.5 1.5 1.5 1.6-1.5 .8 .7" fill="none" stroke="#00f" stroke-width=".26"/>
<path d="M274.7 102.4h44.8v29h-44.8z" fill="none" stroke="#f0f" stroke-width="1.3"/>
<g font-size="4.8" fill="#000080">
<text x="77" y="19.7">CIRCUITO FONTE</text>
<text x="58.6" y="172.5">CIRCUITO DE COMUNICAÇÃO ETHERNET</text>
</g>
<g font-size="3.8" fill="#000080">
<text x="343.2" y="104.2">FONTE/LOGICA</text>
<text x="340.6" y="167.5">FONTE/ENTRADAS</text>
</g>
<g font-size="3.3">
<text x="32.2" y="31.6">Ilhas para fio 0,5mm²:</text>
<text x="32.2" y="35.3">TERRA</text>
<text x="32.2" y="38.9">FASE</text>
<text x="32.2" y="42.7">NEUTRO</text>
<text x="32.2" y="46.3">BLINDAGEM</text>
</g>
<g font-size="2.4">
<text x="30.8" y="5.7">1</text>
<text x="81.9" y="5.7">2</text>
<text x="133" y="5.7">3</text>
<text x="184" y="5.7">4</text>
<text x="235.1" y="5.7">5</text>
<text x="286.2" y="5.7">6</text>
<text x="337.2" y="5.7">7</text>
<text x="388.3" y="5.7">8</text>
<text x="132.4" y="22.8">Deixar esta ilha ao lado do T1,</text>
<text x="132.4" y="25.5">para soldar o cabo da blindagem.</text>
<text x="168.9" y="26.8">1</text>
<text x="7.7" y="40.9">A</text>
<text x="168.6" y="36">3</text>
<text x="187.2" y="36">1</text>
<text x="274.1" y="36">3</text>
<text x="279.2" y="37.3">3</text>
<text x="300.7" y="37.3">2</text>
<text x="305.8" y="36">2</text>
<text x="410.9" y="40.9">A</text>
<text x="187.2" y="46.5">8</text>
<text x="288.7" y="45.2" transform="rotate(-90 288.7 45.2)">1</text>
<text x="287.4" y="50.4" transform="rotate(-90 287.4 50.4)">1</text>
<text x="34.5" y="55.8">1</text>
<text x="168.6" y="54.4">4</text>
<text x="187.2" y="57.1">7</text>
<text x="111.3" y="65">MONTAR C1 NA</text>
<text x="111.3" y="67.6">HORIZONTAL</text>
<text x="187.2" y="70.3">6</text>
<text x="44.9" y="76.6" transform="rotate(-90 44.9 76.6)">1</text>
<text x="46.2" y="82.1" transform="rotate(-90 46.2 82.1)">21</text>
<text x="187.2" y="80.8">5</text>
<text x="44.9" y="87.2" transform="rotate(-90 44.9 87.2)">2</text>
<text x="34.5" y="90">1</text>
<text x="142.4" y="95" transform="rotate(-90 142.4 95)">5</text>
<text x="147.5" y="100.6">ENABLE</text>
<text x="160.9" y="99.3">4</text>
<text x="187.1" y="99.3">4</text>
<text x="192.2" y="100.6">C</text>
<text x="210.5" y="100.6">A</text>
<text x="216.2" y="99.3">1</text>
<text x="147.9" y="105.8">BYPASS</text>
<text x="160.9" y="104.5">1</text>
<text x="187.1" y="104.5">3</text>
<text x="192.2" y="105.8">E</text>
<text x="210.5" y="105.8">K</text>
<text x="216.2" y="104.5">2</text>
<text x="7.7" y="114.1">B</text>
<text x="141.1" y="116.4" transform="rotate(-90 141.1 116.4)">SOURCE</text>
<text x="143.7" y="116.4" transform="rotate(-90 143.7 116.4)">SOURCE DRAIN</text>
<text x="146.4" y="116.4" transform="rotate(-90 146.4 116.4)">SOURCE</text>
<text x="149" y="116.4" transform="rotate(-90 149 116.4)">SOURCE</text>
<text x="151.6" y="116.4" transform="rotate(-90 151.6 116.4)">SOURCE</text>
<text x="329.3" y="116.4">1</text>
<text x="329.3" y="119">2</text>
<text x="389.9" y="116.4">1</text>
<text x="389.9" y="119">2</text>
<text x="411" y="114.1">B</text>
<text x="34.5" y="121.6">1</text>
<text x="139.8" y="121.5" transform="rotate(-90 139.8 121.5)">2</text>
<text x="142.4" y="121.5" transform="rotate(-90 142.4 121.5)">3</text>
<text x="145" y="121.5" transform="rotate(-90 145 121.5)">6</text>
<text x="147.7" y="121.5" transform="rotate(-90 147.7 121.5)">7</text>
<text x="150.3" y="121.5" transform="rotate(-90 150.3 121.5)">8</text>
<text x="329.3" y="121.6">3</text>
<text x="329.3" y="124.3">4</text>
<text x="389.9" y="121.6">3</text>
<text x="389.9" y="124.3">4</text>
<text x="329.3" y="126.9">5</text>
<text x="329.3" y="129.6">6</text>
<text x="389.9" y="126.9">5</text>
<text x="389.9" y="129.6">6</text>
<text x="329.3" y="132.2">7</text>
<text x="329.3" y="134.8">8</text>
<text x="329.3" y="137.5">9</text>
<text x="389.9" y="132.2">7</text>
<text x="389.9" y="134.8">8</text>
<text x="389.9" y="137.5">9</text>
<text x="329.3" y="140.1">10</text>
<text x="389.9" y="140.1">10</text>
<text x="350.4" y="177">1</text>
<text x="350.4" y="179.6">3</text>
<text x="356" y="177">2</text>
<text x="356" y="179.6">4</text>
<text x="350.4" y="182.3">5</text>
<text x="350.4" y="184.9">7</text>
<text x="356" y="182.3">6</text>
<text x="356" y="184.9">8</text>
<text x="7.7" y="187.2">C</text>
<text x="350.4" y="187.5">9</text>
<text x="350.4" y="190.2">11</text>
<text x="354.8" y="187.5">10</text>
<text x="354.8" y="190.2">12</text>
<text x="411" y="187.2">C</text>
<text x="350.4" y="192.8">13</text>
<text x="350.4" y="195.5">15</text>
<text x="354.8" y="192.8">14</text>
<text x="354.8" y="195.5">16</text>
<text x="89.7" y="211" transform="rotate(-90 89.7 211)">4</text>
<text x="92.3" y="211" transform="rotate(-90 92.3 211)">5</text>
<text x="95" y="211" transform="rotate(-90 95 211)">12</text>
<text x="97.6" y="211" transform="rotate(-90 97.6 211)">13</text>
<text x="79" y="217.8">8</text>
<text x="84.1" y="219.2">RD-</text>
<text x="91" y="216.1" transform="rotate(-90 91 216.1)">4</text>
<text x="93.7" y="216.1" transform="rotate(-90 93.7 216.1)">5</text>
<text x="96.3" y="217.3" transform="rotate(-90 96.3 217.3)">12</text>
<text x="98.9" y="217.3" transform="rotate(-90 98.9 217.3)">13</text>
<text x="102.7" y="219.2">RX-</text>
<text x="110.8" y="217.8">9</text>
<text x="179" y="219.2">1</text>
<text x="179" y="221.8">2</text>
<text x="79" y="223.1">7</text>
<text x="84.1" y="224.4">CAP2</text>
<text x="101.3" y="224.4">RES1</text>
<text x="110.8" y="223.1">10</text>
<text x="179" y="224.4">3</text>
<text x="179" y="227.1">4</text>
<text x="79" y="228.4">6</text>
<text x="79" y="233.7">3</text>
<text x="84.1" y="229.7">RD+</text>
<text x="102.2" y="229.7">RX+</text>
<text x="110.8" y="228.4">11</text>
<text x="110.8" y="233.7">14</text>
<text x="179" y="229.7">5</text>
<text x="179" y="232.3">6</text>
<text x="79" y="238.9">2</text>
<text x="84.1" y="235">TD-</text>
<text x="102.9" y="235">TX-</text>
<text x="110.8" y="238.9">15</text>
<text x="179" y="235">7</text>
<text x="179" y="237.6">8</text>
<text x="79" y="244.2">1</text>
<text x="84.1" y="240.2">CAP1</text>
<text x="84.1" y="245.5">TD+</text>
<text x="101.3" y="240.2">RES2</text>
<text x="102.3" y="245.5">TX+</text>
<text x="110.8" y="244.2">16</text>
<text x="7.7" y="260.4">D</text>
<text x="410.9" y="260.4">D</text>
<text x="318.2" y="270.6">Title</text>
<text x="318.2" y="278.5">Size</text>
<text x="331.4" y="278.5">Number</text>
<text x="384.1" y="278.5">Revision</text>
<text x="318.2" y="286.4">Date:</text>
<text x="319.5" y="282.4">A3</text>
<text x="330.1" y="286.4">02/05/2017</text>
<text x="370.9" y="286.4">Sheet</text>
<text x="378.6" y="286.4">of</text>
<text x="30.8" y="292.9">1</text>
<text x="81.9" y="292.9">2</text>
<text x="133" y="292.9">3</text>
<text x="184" y="292.9">4</text>
<text x="235.1" y="292.9">5</text>
<text x="286.2" y="292.9">6</text>
<text x="318.2" y="289">File:</text>
<text x="330.1" y="289">C:\PCAD\cf40-1\CF40.SchDoc</text>
<text x="337.2" y="292.9">7</text>
<text x="370.9" y="289">Drawn By:</text>
<text x="388.3" y="292.9">8</text>
</g>
<g font-size="2.4" fill="#000080">
<text x="166.7" y="22.8">BLINDAGEM</text>
<text x="171.9" y="35.7">T1</text>
<text x="190.4" y="33.4">D3</text>
<text x="195.7" y="33.4">S2K</text>
<text x="214.1" y="34.7">L1</text>
<text x="277.4" y="33.4">LM1117</text>
<text x="290.5" y="33.4">U2</text>
<text x="200.9" y="41.3">C2</text>
<text x="207" y="41.3">+</text>
<text x="214.1" y="38.6">2.2uH</text>
<text x="227.3" y="41.3">C3</text>
<text x="233.3" y="41.3">+</text>
<text x="243.1" y="41.3">C5</text>
<text x="249.2" y="41.3">+</text>
<text x="264.2" y="41">C10</text>
<text x="306.4" y="46.5">R4</text>
<text x="329.8" y="43.6">D4</text>
<text x="329.8" y="46.3">LED</text>
<text x="340.6" y="43.9">C11</text>
<text x="361.7" y="43.9">C12</text>
<text x="32.2" y="51.8">FASE</text>
<text x="145.3" y="48.9">D1</text>
<text x="261.5" y="49.2">100nF/10V SMD0603</text>
<text x="303.7" y="51.8">3K3/1% SMD0603</text>
<text x="332.7" y="51.8">100nF/10V SMD0603</text>
<text x="32.2" y="59.7">AC</text>
<text x="127.1" y="57.1">P6KE200, VZ=200V/5W</text>
<text x="195.7" y="57.1">470uF/10V B41821</text>
<text x="216.7" y="57.1">470uF/10V B41821</text>
<text x="237.8" y="57.1">470uF/10V B41821</text>
<text x="353.8" y="59.7">10uF/10V-TANTALO SMD1206</text>
<text x="388.3" y="59.7">TAJA106K010RNJ</text>
<text x="48" y="62.4">R8</text>
<text x="82.3" y="62.4">I1</text>
<text x="306.4" y="65">R5</text>
<text x="325.8" y="62.1">R1</text>
<text x="325.8" y="64.7">330R</text>
<text x="48" y="67.6">330R/5W</text>
<text x="303.7" y="70.3">4K7/1% SMD0603</text>
<text x="111.3" y="75.5">10uF/450V B43851</text>
<text x="111.6" y="72.6">C1</text>
<text x="145.6" y="72.6">D2</text>
<text x="48" y="78.2">R7</text>
<text x="48" y="83.4">VARISTOR</text>
<text x="127.1" y="80.8">BYV26C, VRRM=600V, TRR &lt; 75nS</text>
<text x="171.9" y="83.7">TR5335</text>
<text x="32.2" y="86.1">NEUTRO</text>
<text x="82.3" y="86.1">W10M</text>
<text x="32.2" y="94">AC</text>
<text x="153.5" y="96.6">U3</text>
<text x="200.9" y="96.6">U4</text>
<text x="241.2" y="107.1">R3</text>
<text x="277.4" y="107.1">Posicionar próximo ao CN101</text>
<text x="174.6" y="109.5">C13</text>
<text x="174.6" y="112.2">100nF/10V SMD0603</text>
<text x="200.6" y="109">PC817</text>
<text x="241.2" y="109.8">470R/1% SMD0603</text>
<text x="327.4" y="112.4">CN101</text>
<text x="388.1" y="112.4">CN102</text>
<text x="32.2" y="117.7">TERRA</text>
<text x="295.5" y="114">R2</text>
<text x="295.5" y="116.6">R6</text>
<text x="295.5" y="119.3">R9</text>
<text x="303.7" y="115.1">0R SMD0603</text>
<text x="303.7" y="117.7">0R SMD0603</text>
<text x="32.2" y="125.6">GND</text>
<text x="158.7" y="120.3">TNY255</text>
<text x="295.5" y="121.9">R10</text>
<text x="295.5" y="124.5">R11</text>
<text x="303.7" y="120.3">0R SMD0603</text>
<text x="303.7" y="123">0R SMD0603</text>
<text x="303.7" y="125.6">0R SMD0603</text>
<text x="295.5" y="127.2">R12</text>
<text x="303.7" y="128.2">0R SMD0603</text>
<text x="174.6" y="141.2">C14</text>
<text x="174.6" y="143.8">Y2 2.2nF</text>
<text x="224.4" y="143.8">D5</text>
<text x="187.7" y="149.3">C15</text>
<text x="327.4" y="144.1">Header 10</text>
<text x="388.1" y="144.1">Header 10</text>
<text x="177.2" y="152">470nF/100V CERAMICO</text>
<text x="224.4" y="151.7">1N5235/6V8 0,5W</text>
<text x="348.5" y="173">CN103</text>
<text x="158.5" y="189.1">D7</text>
<text x="164" y="188.8">LED</text>
<text x="50.7" y="196.8">C21</text>
<text x="61.2" y="196.8">C23</text>
<text x="135" y="193.3">R33</text>
<text x="27" y="199.4">R17</text>
<text x="27" y="202">50R</text>
<text x="34.9" y="199.4">R18</text>
<text x="34.9" y="202">50R</text>
<text x="48" y="202">100nF/10V</text>
<text x="61.2" y="202">10nF/10V SMD0603</text>
<text x="135" y="199.4">680R/1% SMD0603</text>
<text x="135" y="203.9">R35</text>
<text x="348.5" y="199.4">Header 8X2H</text>
<text x="135" y="209.9">680R/1% SMD0603</text>
<text x="158.7" y="209.9">D6</text>
<text x="164" y="209.9">LED</text>
<text x="103.4" y="212.6">U1</text>
<text x="177.2" y="212.6">CN104</text>
<text x="177.2" y="215.2">TFC-88 90º</text>
<text x="27" y="254.7">R19</text>
<text x="27" y="257.4">50R</text>
<text x="34.9" y="254.7">R20</text>
<text x="34.9" y="257.4">50R</text>
<text x="82.3" y="252.1">H1102NL_PULSE</text>
<text x="90.2" y="254.7">H1102</text>
<text x="111.3" y="257.4">R23</text>
<text x="132.4" y="257.4">R24</text>
<text x="148.2" y="257.4">R25</text>
<text x="169.3" y="257.4">R26</text>
<text x="111.3" y="260">75R/1%</text>
<text x="132.4" y="260">75R/1%</text>
<text x="148.2" y="260">75R/1%</text>
<text x="169.3" y="260">75R/1% SMD0603</text>
<text x="34.9" y="275.8">100nF/10V SMD0603</text>
<text x="50.7" y="270.6">C22</text>
<text x="61.2" y="270.6">C24</text>
<text x="61.2" y="275.8">10nF/10V SMD0603</text>
<text x="147.9" y="275.8">1000pF/2KV SMD1206</text>
<text x="148.2" y="273.2">C25</text>
</g>
<g font-size="2.4" fill="#800000">
<text x="208.8" y="28.1">DC_IN</text>
<text x="259.4" y="33.4">VIN</text>
<text x="352.8" y="33.4">3.3V_DVCC</text>
<text x="256.3" y="36">VIN</text>
<text x="340.6" y="36">3.3V_DVCC</text>
<text x="63.9" y="65">FASE_ALIM</text>
<text x="63.9" y="80.8">NEUTRO_ALIM</text>
<text x="243.1" y="99.3">DC_IN</text>
<text x="277.4" y="117.7">AD0.4 IB</text>
<text x="277.4" y="115.1">AD0.5 IC</text>
<text x="356.4" y="115.1">LED_POWER</text>
<text x="356.4" y="117.7">LED_LINK</text>
<text x="124.5" y="125.6">SOURCE</text>
<text x="277.4" y="125.6">AD0.1 VB</text>
<text x="277.4" y="123">AD0.2 VC</text>
<text x="277.4" y="120.3">AD0.3 IA</text>
<text x="356.4" y="123">AUX_IO</text>
<text x="356.4" y="120.3">LED_ACT</text>
<text x="277.4" y="128.2">AD0.0 VA</text>
<text x="356.4" y="130.9">TD-</text>
<text x="356.4" y="128.2">TD+</text>
<text x="293.2" y="136.1">3.3V_DVCC</text>
<text x="356.4" y="136.1">RD-</text>
<text x="356.4" y="133.5">RD+</text>
<text x="293.2" y="138.8">VIN</text>
<text x="356.4" y="138.8">SWITCH_IP</text>
<text x="327.4" y="178.3">3.3V_DVCC</text>
<text x="374.9" y="178.3">VIN</text>
<text x="327.4" y="181">LED_POWER</text>
<text x="367" y="181">SWITCH_IP</text>
<text x="369.6" y="183.6">AUX_IO</text>
<text x="18.1" y="191.5">3.3V_DVCC</text>
<text x="123.5" y="191.5">3.3V_DVCC</text>
<text x="327.4" y="188.8">AD0.0 VA</text>
<text x="327.4" y="191.5">AD0.2 VC</text>
<text x="369.6" y="191.5">AD0.3 IA</text>
<text x="369.6" y="188.8">AD0.1 VB</text>
<text x="171.9" y="194.1">LED_ACT</text>
<text x="327.4" y="194.1">AD0.4 IB</text>
<text x="369.6" y="194.1">AD0.5 IC</text>
<text x="171.9" y="204.7">LED_LINK</text>
<text x="352.8" y="209.9">3.3V_DVCC</text>
<text x="325.3" y="212.6">VIN</text>
<text x="24.3" y="217.8">TD+</text>
<text x="24.3" y="233.7">RD+</text>
<text x="24.3" y="228.4">TD-</text>
<text x="24.3" y="244.2">RD-</text>
<text x="18.1" y="265.3">3.3V_DVCC</text>
</g>
<g font-size="2.1" fill="#000080">
<text x="345.9" y="210">VIN</text>
<text x="377.5" y="210">3V3</text>
<text x="388.1" y="210">GND</text>
</g>
</svg>
